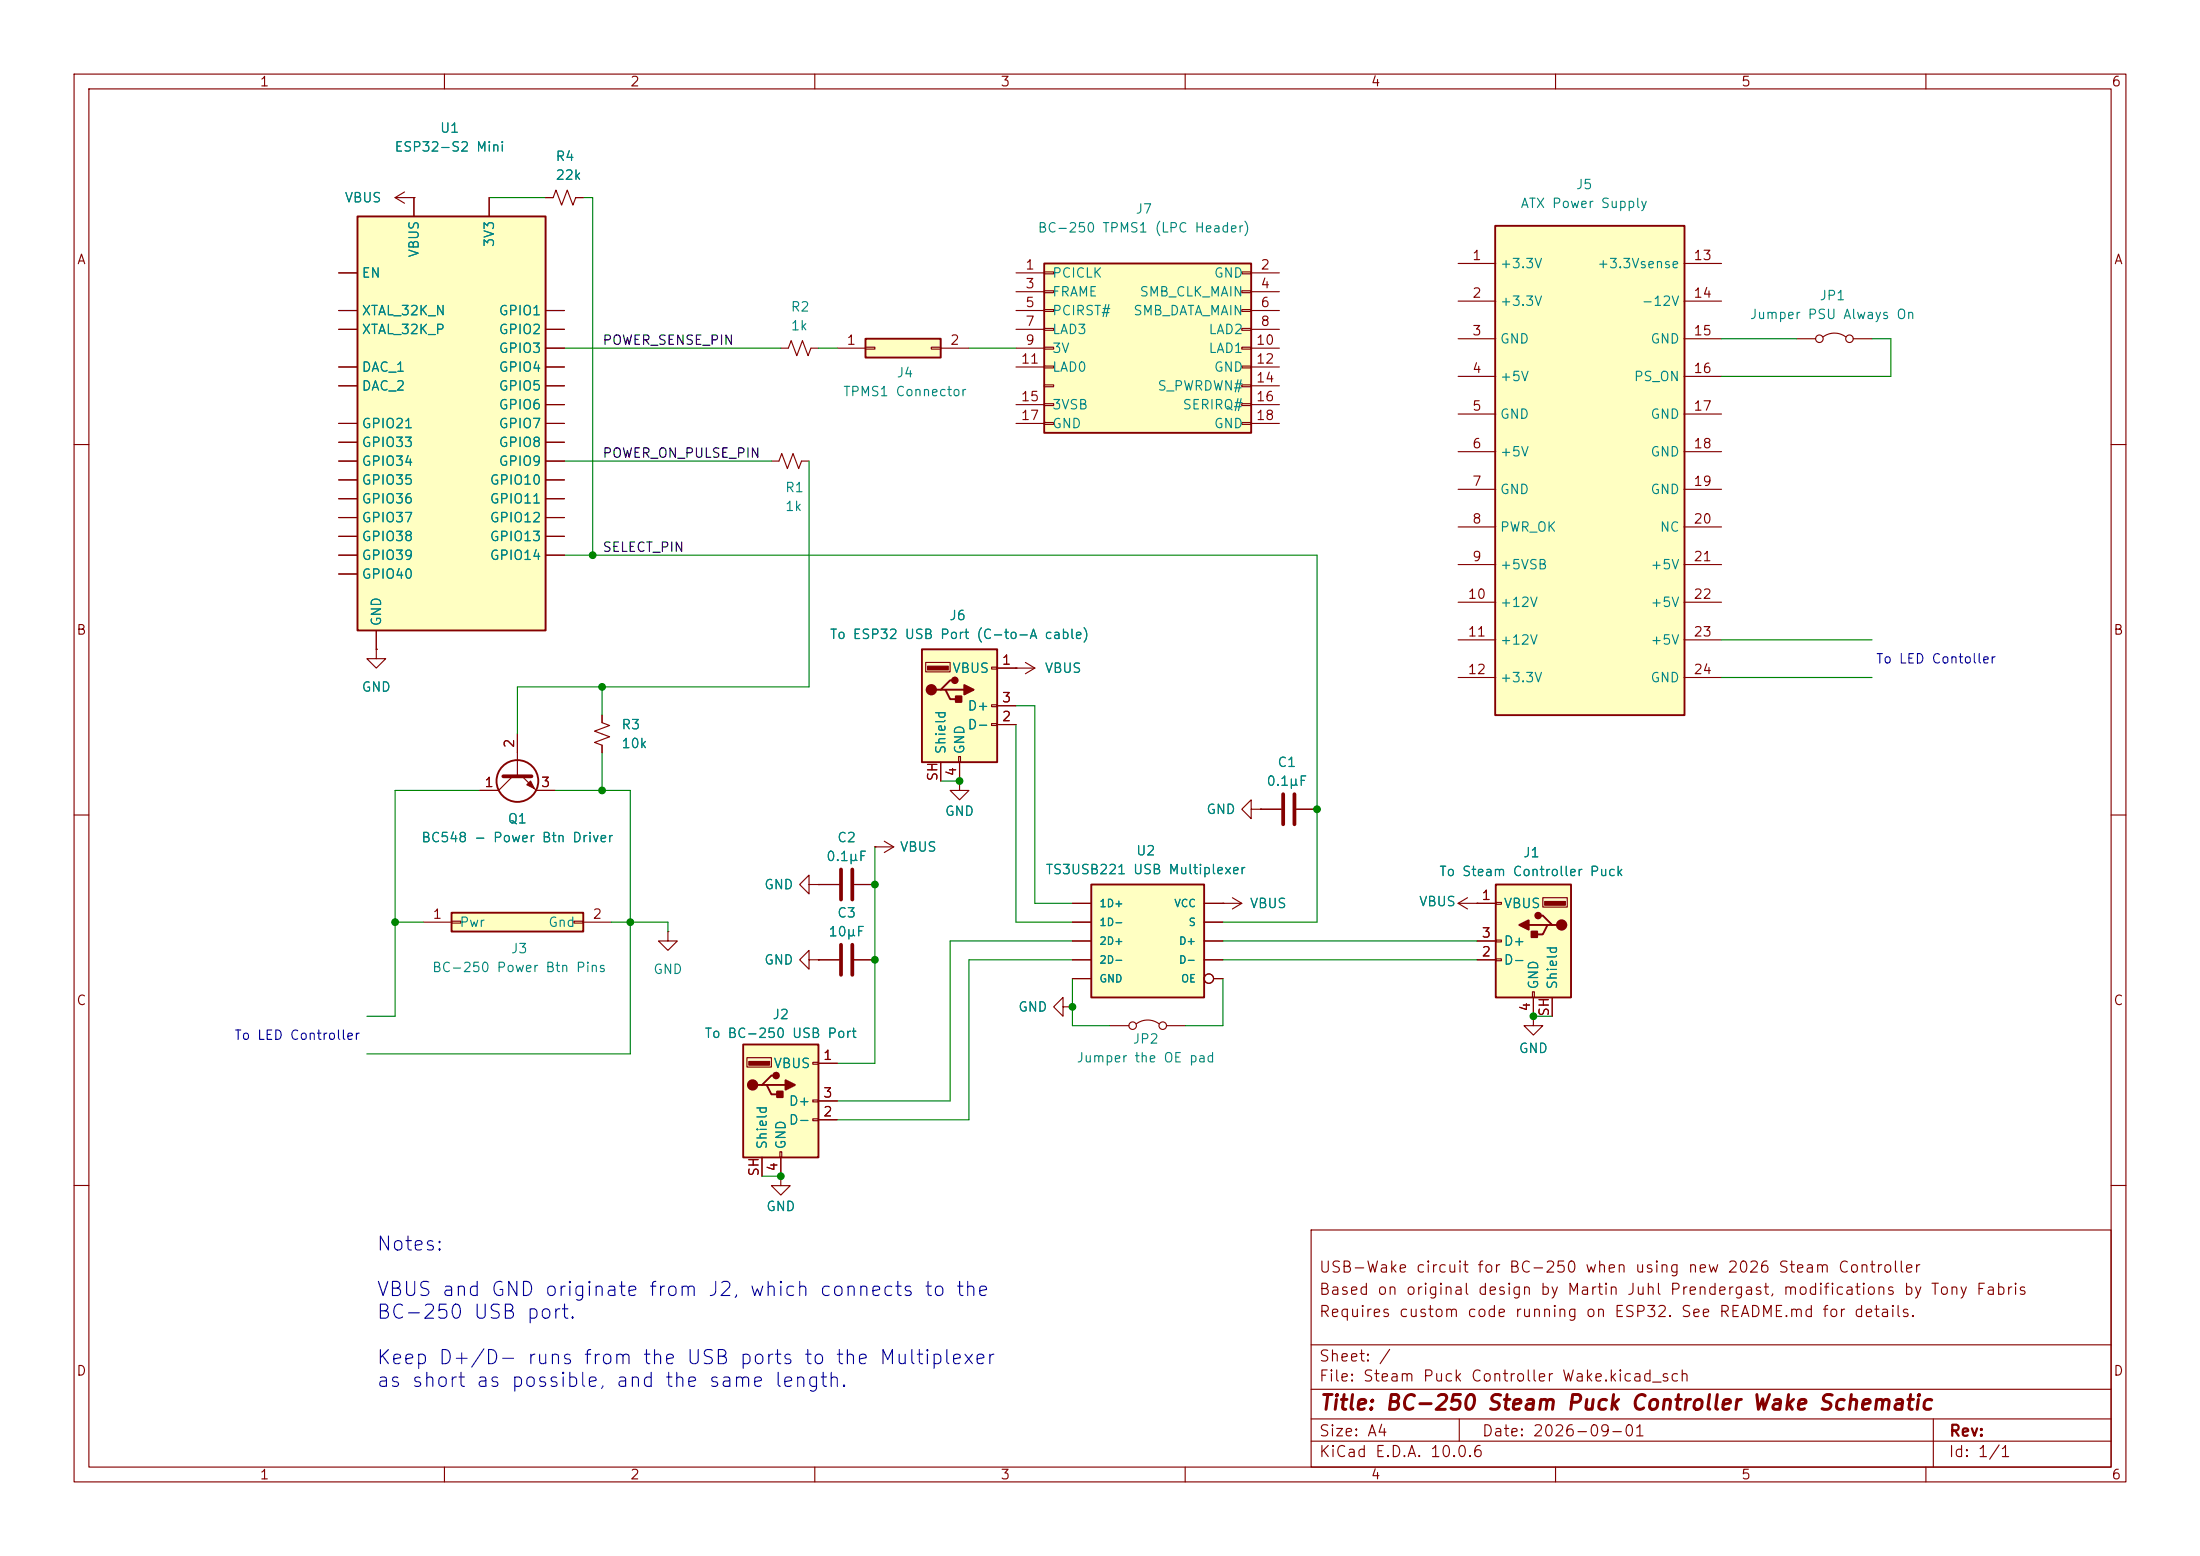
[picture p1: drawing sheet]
<svg xmlns="http://www.w3.org/2000/svg" width="297mm" height="210mm" viewBox="0 0 297 210" stroke-linecap="round" stroke-linejoin="round" font-family="sans-serif">
<g fill="none" stroke="#840000" stroke-width=".15">
<path d="M10 10h277v190h-277zM12 12h273v186h-273zM60 10v2M110 10v2M160 10v2M210 10v2M260 10v2M10 60h2M285 60h2M50.8 87.6v1.3h1.3l-1.3 1.3-1.3-1.3h1.3M50.8 87.6h.1M10 110h2"/>
<path d="M285 110h2M10 160h2M177 166h108v32h-108zM285 160h2M60 198v2M110 198v2M160 198v2M177 194.5h108M177 191.5h108M177 187.5h108M177 181.5h108M197 191.5v3"/>
<path d="M210 198v2M260 198v2M261 191.5v6.5"/>
</g>
<path d="M201.8 30.5h25.6v66h-25.6z" fill="#ffffc2"/>
<path d="M201.8 30.5h25.6v66h-25.6z" fill="none" stroke="#840000" stroke-width=".25"/>
<g fill="none" stroke="#840000" stroke-width=".15">
<path d="M196.8 35.6h5.1M227.3 35.6h5.1M196.8 40.6h5.1M196.8 45.7h5.1M196.8 50.8h5.1M196.8 55.9h5.1M227.3 40.6h5.1M227.3 45.7h5.1M227.3 50.8h5.1M227.3 55.9h5.1M196.8 61h5.1M196.8 66h5.1"/>
<path d="M196.8 71.1h5.1M196.8 76.2h5.1M227.3 61h5.1M227.3 66h5.1M227.3 71.1h5.1M227.3 76.2h5.1M196.8 81.3h5.1M196.8 86.4h5.1M196.8 91.4h5.1M227.3 81.3h5.1M227.3 86.4h5.1M227.3 91.4h5.1"/>
</g>
<path d="M201.9 119.4h10.2v15.2h-10.2z" fill="#ffffc2"/>
<path d="M201.9 119.4h10.2v15.2h-10.2zM206.4 124.8h2.5M207.6 123.6h.7l1.2 1.2h.7M209.5 124.8h-.6l-.6 1.3h-1.3" fill="none" stroke="#840000" stroke-width=".25"/>
<g fill="#840000" stroke="#840000" stroke-width=".25">
<path d="M206.8 125.7h.7v.8h-.7z"/>
<path d="M205.1 124.8l1.3-.6v1.3z"/>
<circle cx="210.8" cy="124.8" r=".63"/>
<circle cx="207.6" cy="123.6" r=".38"/>
</g>
<path d="M208.5 121.7h2.8v.5h-2.8z" fill="#840000" stroke="#840000" stroke-width=".15"/>
<path d="M199.4 121.9h2.5M199.4 129.5h2.5M199.4 127h2.5M201.9 121.8h.8v.2h-.8zM201.9 126.9h.8v.2h-.8zM201.9 129.4h.8v.3h-.8zM206.9 133.9h.2v.7h-.2zM207 134.6v2.6M208.3 121.2h3.3v1.2h-3.3zM209.5 134.6v2.6" fill="none" stroke="#840000" stroke-width=".15"/>
<path d="M124.5 87.6h10.1v15.3h-10.1z" fill="#ffffc2"/>
<path d="M124.5 87.6h10.1v15.3h-10.1zM127 93.1h.6l.7 1.3h1.2M127.6 93.1h2.6M128.9 91.8h-.6l-1.3 1.3h-.6" fill="none" stroke="#840000" stroke-width=".25"/>
<g fill="#840000" stroke="#840000" stroke-width=".25">
<path d="M129 94h.8v.7h-.8z"/>
<path d="M130.2 92.5l1.2 .6-1.2 .6z"/>
<circle cx="125.7" cy="93.1" r=".63"/>
<circle cx="128.9" cy="91.8" r=".38"/>
</g>
<path d="M125.2 89.9h2.8v.5h-2.8z" fill="#840000" stroke="#840000" stroke-width=".15"/>
<g fill="none" stroke="#840000" stroke-width=".15">
<path d="M81.3 96.5v1l1 .4-2 .8 2 .7-2 .8 1 .4v1M125 89.4h3.3v1.3h-3.3zM133.9 90h.7v.3h-.7zM133.9 95.1h.7v.3h-.7zM133.9 97.7h.7v.2h-.7zM134.6 90.2h2.6M134.6 97.8h2.6M134.6 95.3h2.6M127 102.9v2.5M129.4 102.1h.3v.8h-.3zM129.5 102.9v2.5M165.1 121.9h.1"/>
<path d="M165.1 121.9h2.5M166.4 121.2l1.2 .7M167.6 121.9l-1.2 .8M196.8 121.9l1.3 .8M196.8 121.9h2.6M198.1 121.2l-1.3 .7M199.4 121.9h.1M207 137.2v1.2h1.3l-1.3 1.3-1.3-1.3h1.3M207 137.2h.1"/>
</g>
<path d="M116.8 45.7h10.2v2.6h-10.2z" fill="#ffffc2"/>
<path d="M116.8 45.7h10.2v2.6h-10.2z" fill="none" stroke="#840000" stroke-width=".25"/>
<path d="M113 47h3.8M116.8 46.9h1.3v.2h-1.3zM125.7 46.9h1.3v.2h-1.3zM127 47h3.8M137.2 90.2h.1M137.2 90.2h2.5M138.4 89.4l1.3 .8M139.7 90.2l-1.3 .7" fill="none" stroke="#840000" stroke-width=".15"/>
<path d="M141 35.6h27.9v22.8h-27.9z" fill="#ffffc2"/>
<g fill="none" stroke="#840000" stroke-width=".25">
<path d="M141 35.6h27.9v22.8h-27.9z"/>
<circle cx="69.8" cy="105.4" r="2.82"/>
</g>
<g fill="none" stroke="#840000" stroke-width=".15">
<path d="M73.7 26.7h1l.4-1 .7 2 .8-2 .7 2 .4-1h1M137.2 36.8h3.8M137.2 39.4h3.8M141 36.7h1.2v.3h-1.2zM141 39.2h1.2v.3h-1.2zM167.6 36.7h1.3v.3h-1.3zM167.6 39.2h1.3v.3h-1.3zM168.9 36.8h3.8M168.9 39.4h3.8M105.4 47h1l.4-1 .8 2 .7-2 .8 2 .4-1h1M137.2 41.9h3.8M137.2 44.5h3.8"/>
<path d="M137.2 47h3.8M137.2 49.5h3.8M137.2 54.6h3.8M137.2 57.2h3.8M141 41.8h1.2v.2h-1.2zM141 44.3h1.2v.3h-1.2zM141 46.9h1.2v.2h-1.2zM141 49.4h1.2v.3h-1.2zM141 51.9h1.2v.3h-1.2zM141 54.5h1.2v.2h-1.2zM141 57h1.2v.3h-1.2zM167.6 41.8h1.3v.2h-1.3z"/>
<path d="M167.6 44.3h1.3v.3h-1.3zM167.6 46.9h1.3v.2h-1.3zM167.6 49.4h1.3v.3h-1.3zM167.6 51.9h1.3v.3h-1.3zM167.6 54.5h1.3v.2h-1.3zM167.6 57h1.3v.3h-1.3zM168.9 41.9h3.8M168.9 44.5h3.8M168.9 47h3.8M168.9 49.5h3.8M168.9 52.1h3.8M168.9 54.6h3.8"/>
<path d="M168.9 57.2h3.8M104.1 62.2h1.1l.3-1 .8 2 .8-2 .7 2 .4-1h1M69.8 99.1v5.7M69.2 104.8l-1.9 1.9h-2.5M70.5 104.8l1.9 1.9h2.5M109.2 119.4v-1.3l-1.3 1.3 1.3 1.3v-1.3h1.3M110.5 119.4h.1M110.5 119.4h2.8M115.3 119.4h2.8M118.1 114.3h.1M118.1 114.3h2.5M119.4 113.5l1.2 .8"/>
<path d="M120.6 114.3l-1.2 .8M168.9 109.2v-1.2l-1.3 1.2 1.3 1.3v-1.3h1.3M170.2 109.2h.1M170.2 109.2h2.8M175 109.2h2.8M110.5 129.5h2.8M115.3 129.5h2.8"/>
</g>
<path d="M67.9 104.8h3.9M113.5 117.3v4.1M115.1 117.3v4.1M173.2 107.2v4.1M174.8 107.2v4.1M113.5 127.5v4.1M115.1 127.5v4.1" fill="none" stroke="#840000" stroke-width=".51"/>
<path d="M71.1 105.9l.5-.5 .5 1z" fill="#840000" stroke="#840000" stroke-width=".15"/>
<path d="M61 123.2h17.7v2.5h-17.7z" fill="#ffffc2"/>
<path d="M61 123.2h17.7v2.5h-17.7z" fill="none" stroke="#840000" stroke-width=".25"/>
<path d="M57.1 124.5h3.9M61 124.3h1.2v.3h-1.2zM77.5 124.3h1.2v.3h-1.2zM78.7 124.5h3.8M90.2 125.7v1.3h1.2l-1.2 1.3-1.3-1.3h1.3M90.2 125.7h.1M109.2 129.5v-1.2l-1.3 1.2 1.3 1.3v-1.3h1.3M110.5 129.5h.1M143.5 135.9v-1.3l-1.3 1.3 1.3 1.3v-1.3h1.3M144.8 135.9h.1" fill="none" stroke="#840000" stroke-width=".15"/>
<path d="M147.3 119.4h15.3v15.2h-15.3z" fill="#ffffc2"/>
<path d="M147.3 119.4h15.3v15.2h-15.3z" fill="none" stroke="#840000" stroke-width=".25"/>
<g fill="none" stroke="#840000" stroke-width=".15">
<path d="M242.6 45.7h2.5M246.1 45.5a2.54 2.54 0 0 1 3.1 0M250.2 45.7h2.5M129.5 105.4v1.3h1.3l-1.3 1.3-1.2-1.3h1.2M129.5 105.4h.1M144.8 121.9h2.5M144.8 124.5h2.5M144.8 127h2.5M144.8 129.5h2.5M144.8 132.1h2.5M149.9 138.4h2.5M153.4 138.2a2.54 2.54 0 0 1 3.1 0"/>
<path d="M157.5 138.4h2.5M162.6 121.9h2.5M162.6 124.5h2.5M162.6 127h2.5M162.6 129.5h2.5M163.8 132.1h1.3"/>
<circle cx="245.6" cy="45.7" r=".51"/>
<circle cx="249.7" cy="45.7" r=".51"/>
<circle cx="152.9" cy="138.4" r=".51"/>
<circle cx="157" cy="138.4" r=".51"/>
<circle cx="163.2" cy="132.1" r=".63"/>
</g>
<path d="M100.3 141h10.2v15.2h-10.2z" fill="#ffffc2"/>
<path d="M100.3 141h10.2v15.2h-10.2zM102.9 146.4h.6l.6 1.3h1.3M103.5 146.4h2.5M104.8 145.2h-.7l-1.2 1.2h-.7" fill="none" stroke="#840000" stroke-width=".25"/>
<g fill="#840000" stroke="#840000" stroke-width=".25">
<path d="M104.9 147.3h.8v.8h-.8z"/>
<path d="M106 145.8l1.3 .6-1.3 .7z"/>
<circle cx="101.6" cy="146.4" r=".63"/>
<circle cx="104.8" cy="145.2" r=".38"/>
</g>
<path d="M101.1 143.3h2.8v.5h-2.8z" fill="#840000" stroke="#840000" stroke-width=".15"/>
<g fill="none" stroke="#840000" stroke-width=".15">
<path d="M53.3 26.7l1.3 .7M53.3 26.7h2.6M54.6 25.9l-1.3 .8M55.9 26.7h.1M100.8 142.7h3.3v1.3h-3.3zM102.9 156.2v2.6M105.3 155.4h.2v.8h-.2zM105.4 158.8v1.2h1.3l-1.3 1.3-1.3-1.3h1.3M105.4 158.8h.1M105.4 156.2v2.6M109.7 143.4h.8v.2h-.8zM109.7 148.5h.8v.2h-.8z"/>
<path d="M109.7 151h.8v.3h-.8zM110.5 143.5h2.5M110.5 151.1h2.5M110.5 148.6h2.5"/>
</g>
<path d="M48.3 29.2h25.4v55.9h-25.4z" fill="#ffffc2"/>
<path d="M48.3 29.2h25.4v55.9h-25.4z" fill="none" stroke="#840000" stroke-width=".25"/>
<g fill="none" stroke="#840000" stroke-width=".15">
<path d="M45.7 36.8h2.6M55.9 26.7h.1M55.9 26.7v2.5M66 26.7v2.5M73.7 26.7h1M77.7 26.7h1M45.7 41.9h2.6M45.7 44.5h2.6M45.7 49.5h2.6M45.7 52.1h2.6M45.7 57.2h2.6M45.7 59.7h2.6"/>
<path d="M73.7 41.9h2.5M73.7 44.5h2.5M73.7 49.5h2.5M73.7 52.1h2.5M73.7 57.2h2.5M73.7 59.7h2.5M73.7 47h2.5M73.7 54.6h2.5M45.7 62.2h2.6M45.7 64.8h2.6M45.7 67.3h2.6M45.7 69.9h2.6"/>
<path d="M45.7 72.4h2.6M45.7 74.9h2.6M45.7 77.5h2.6M73.7 62.2h2.5M73.7 64.8h2.5M73.7 67.3h2.5M73.7 69.9h2.5M73.7 72.4h2.5M73.7 74.9h2.5M50.8 87.6h.1M50.8 85.1v2.5M69.8 99.1v2.5"/>
<path d="M81.3 96.5v1M134.6 90.2h2.6M134.6 97.8h2.6M134.6 95.3h2.6M137.2 90.2h.1M64.8 106.7h2.5M72.4 106.7h2.5M81.3 100.6v1M110.5 119.4h.1M110.5 119.4h2.8M115.3 119.4h2.8M118.1 114.3h.1"/>
<path d="M127 102.9v2.5M129.5 105.4h.1M129.5 102.9v2.5M170.2 109.2h.1M170.2 109.2h2.8M175 109.2h2.8M110.5 129.5h.1M110.5 129.5h2.8M115.3 129.5h2.8M144.8 135.9h.1M144.8 121.9h2.5M144.8 124.5h2.5"/>
<path d="M144.8 127h2.5M144.8 129.5h2.5M144.8 132.1h2.5M162.6 121.9h2.5M162.6 124.5h2.5M162.6 127h2.5M162.6 129.5h2.5M163.8 132.1h1.3M165.1 121.9h.1M199.4 121.9h.1M199.4 121.9h2.5M199.4 127h2.5"/>
<path d="M199.4 129.5h2.5M207 137.2h.1M207 134.6v2.6M209.5 134.6v2.6M102.9 156.2v2.6M105.4 158.8h.1M105.4 156.2v2.6M110.5 143.5h2.5M110.5 151.1h2.5M110.5 148.6h2.5"/>
<circle cx="163.2" cy="132.1" r=".63"/>
</g>
<g fill="none" stroke="#008400" stroke-width=".15">
<path d="M66 26.7h7.7M78.7 26.7h1.3v48.2M76.2 47h29.2M110.5 47h2.5M130.8 47h6.4M232.4 45.7h10.2M252.7 45.7h2.6v5.1h-22.9M76.2 74.9h101.6v49.6h-12.7M76.2 62.2h27.9M109.2 62.2v30.5h-39.4v6.4M81.3 92.7v3.8M137.2 95.3h2.5v26.6h5.1"/>
<path d="M137.2 97.8v26.7h7.6M232.4 91.4h20.3M232.4 86.4h20.3M64.8 106.7h-11.5v30.5h-3.8M74.9 106.7h10.2v35.5h-35.6M81.3 101.6v5.1M118.1 114.3v29.2h-5.1M127 105.4h2.5M53.3 124.5h3.8M82.5 124.5h7.7v1.2M144.8 129.5h-14v21.6h-17.8M144.8 132.1v6.3h5.1"/>
<path d="M144.8 127h-16.5v21.6h-15.3M165.1 129.5h34.3M165.1 132.1v6.3h-5.1M165.1 127h34.3M207 137.2h2.5M102.9 158.8h2.5"/>
</g>
<g fill="#008400" stroke="#008400" stroke-width=".14">
<circle cx="80" cy="74.9" r=".46"/>
<circle cx="53.3" cy="124.5" r=".46"/>
<circle cx="81.3" cy="106.7" r=".46"/>
<circle cx="129.5" cy="105.4" r=".46"/>
<circle cx="85.1" cy="124.5" r=".46"/>
<circle cx="81.3" cy="92.7" r=".46"/>
<circle cx="144.8" cy="135.9" r=".46"/>
<circle cx="105.4" cy="158.8" r=".46"/>
<circle cx="118.1" cy="129.5" r=".46"/>
<circle cx="118.1" cy="119.4" r=".46"/>
<circle cx="177.8" cy="109.2" r=".46"/>
<circle cx="207" cy="137.2" r=".46"/>
</g>
<text font-size="2" fill="#840000" x="178" y="190.8">Title: BC-250 Steam Puck Controller Wake Schematic</text>
<g font-size="1.9" fill="#0000c2">
<text x="50.7" y="169.3">Notes:</text>
<text x="50.7" y="175.4">VBUS and GND originate from J2, which connects to the</text>
<text x="50.7" y="178.5">BC-250 USB port.</text>
<text x="50.7" y="184.6">Keep D+/D- runs from the USB ports to the Multiplexer</text>
<text x="50.7" y="187.7">as short as possible, and the same length.</text>
</g>
<g font-size="1.5" fill="#840000">
<text x="178" y="172.1">USB-Wake circuit for BC-250 when using new 2026 Steam Controller</text>
<text x="178" y="178.1">Requires custom code running on ESP32. See README.md for details.</text>
<text x="178" y="175.1">Based on original design by Martin Juhl Prendergast, modifications by Tony Fabris</text>
<text x="178" y="184.1">Sheet: /</text>
<text x="178" y="186.8">File: Steam Puck Controller Wake.kicad_sch</text>
<text x="178" y="197">KiCad E.D.A. 10.0.6</text>
<text x="178" y="194.2">Size: A4</text>
<text x="200" y="194.2">Date: 2026-09-01</text>
<text x="263" y="197">Id: 1/1</text>
<text x="263" y="194.2">Rev:</text>
</g>
<g font-size="1.3" fill="#840000">
<text x="35" y="12">1</text>
<text x="85" y="12">2</text>
<text x="135" y="12">3</text>
<text x="185" y="12">4</text>
<text x="235" y="12">5</text>
<text x="285" y="12">6</text>
<text x="10.3" y="36">A</text>
<text x="198.7" y="35.4">1</text>
<text x="228.5" y="35.4">13</text>
<text x="285.3" y="36">A</text>
<text x="138.3" y="36.7">1</text>
<text x="138.3" y="39.2">3</text>
<text x="138.3" y="41.8">5</text>
<text x="170.1" y="36.7">2</text>
<text x="170.1" y="39.2">4</text>
<text x="170.1" y="41.8">6</text>
<text x="198.7" y="40.5">2</text>
<text x="228.5" y="40.5">14</text>
<text x="114.2" y="46.9">1</text>
<text x="128.2" y="46.9">2</text>
<text x="138.3" y="44.3">7</text>
<text x="138.3" y="46.9">9</text>
<text x="169.5" y="46.9">10</text>
<text x="170.1" y="44.3">8</text>
<text x="198.7" y="45.6">3</text>
<text x="228.5" y="45.6">15</text>
<text x="137.7" y="49.4">11</text>
<text x="169.5" y="49.4">12</text>
<text x="169.5" y="51.9">14</text>
<text x="198.7" y="50.7">4</text>
<text x="228.5" y="50.7">16</text>
<text x="137.7" y="54.5">15</text>
<text x="137.7" y="57">17</text>
<text x="169.5" y="54.5">16</text>
<text x="169.5" y="57">18</text>
<text x="198.7" y="55.7">5</text>
<text x="228.5" y="55.7">17</text>
<text x="198.7" y="60.8">6</text>
<text x="198.7" y="65.9">7</text>
<text x="228.5" y="60.8">18</text>
<text x="228.5" y="65.9">19</text>
<text x="198.7" y="71">8</text>
<text x="228.5" y="71">20</text>
<text x="198.7" y="76.1">9</text>
<text x="228.5" y="76.1">21</text>
<text x="198.1" y="81.1">10</text>
<text x="228.5" y="81.1">22</text>
<text x="10.2" y="86">B</text>
<text x="198.1" y="86.2">11</text>
<text x="228.5" y="86.2">23</text>
<text x="285.2" y="86">B</text>
<text x="135.2" y="90">1</text>
<text x="135.2" y="95.1">3</text>
<text x="198.1" y="91.3">12</text>
<text x="228.5" y="91.3">24</text>
<text x="69.7" y="101.1" transform="rotate(-90 69.7 101.1)">2</text>
<text x="135.2" y="97.7">2</text>
<text x="65.3" y="106.5">1</text>
<text x="72.9" y="106.5">3</text>
<text x="126.9" y="105.5" transform="rotate(-90 126.9 105.5)">SH</text>
<text x="129.4" y="104.9" transform="rotate(-90 129.4 104.9)">4</text>
<text x="58.3" y="124.3">1</text>
<text x="79.9" y="124.3">2</text>
<text x="199.9" y="121.8">1</text>
<text x="199.9" y="129.4">2</text>
<text x="199.9" y="126.9">3</text>
<text x="10.2" y="136">C</text>
<text x="206.9" y="136.6" transform="rotate(-90 206.9 136.6)">4</text>
<text x="209.4" y="137.3" transform="rotate(-90 209.4 137.3)">SH</text>
<text x="285.2" y="136">C</text>
<text x="111" y="143.4">1</text>
<text x="111" y="148.5">3</text>
<text x="111" y="151">2</text>
<text x="102.7" y="158.9" transform="rotate(-90 102.7 158.9)">SH</text>
<text x="105.3" y="158.2" transform="rotate(-90 105.3 158.2)">4</text>
<text x="10.2" y="186">D</text>
<text x="285.2" y="186">D</text>
<text x="35" y="200">1</text>
<text x="85" y="200">2</text>
<text x="135" y="200">3</text>
<text x="185" y="200">4</text>
<text x="235" y="200">5</text>
<text x="285" y="200">6</text>
</g>
<g font-size="1.3" fill="#008484">
<text x="53.2" y="20.8">ESP32-S2 Mini</text>
<text x="59.3" y="18.2">U1</text>
<text x="74.9" y="22">R4</text>
<text x="46.4" y="27.6">VBUS</text>
<text x="74.9" y="24.6">22k</text>
<text x="153.2" y="29.2">J7</text>
<text x="205.2" y="28.4">ATX Power Supply</text>
<text x="212.7" y="25.9">J5</text>
<text x="56.8" y="34.8" transform="rotate(-90 56.8 34.8)">VBUS</text>
<text x="67" y="33.5" transform="rotate(-90 67 33.5)">3V3</text>
<text x="140" y="31.7">BC-250 TPMS1 (LPC Header)</text>
<text x="48.7" y="37.8">EN</text>
<text x="142" y="37.8">PCICLK</text>
<text x="142" y="40.3">FRAME</text>
<text x="153.8" y="40.3">SMB_CLK_MAIN</text>
<text x="163.8" y="37.8">GND</text>
<text x="202.4" y="36.5">+3.3V</text>
<text x="202.4" y="41.6">+3.3V</text>
<text x="215.5" y="36.5">+3.3Vsense</text>
<text x="221.5" y="41.6">-12V</text>
<text x="245.5" y="40.8">JP1</text>
<text x="48.7" y="42.9">XTAL_32K_N</text>
<text x="48.7" y="45.4">XTAL_32K_P</text>
<text x="67.2" y="42.9">GPIO1</text>
<text x="67.2" y="45.4">GPIO2</text>
<text x="67.2" y="48">GPIO3</text>
<text x="106.7" y="42.4">R2</text>
<text x="106.7" y="44.9">1k</text>
<text x="142" y="42.9">PCIRST#</text>
<text x="142" y="45.4">LAD3</text>
<text x="142" y="48">3V</text>
<text x="152.9" y="42.9">SMB_DATA_MAIN</text>
<text x="163.1" y="45.4">LAD2</text>
<text x="163.1" y="48">LAD1</text>
<text x="202.4" y="46.7">GND</text>
<text x="222.7" y="46.7">GND</text>
<text x="236.1" y="43.4">Jumper PSU Always On</text>
<text x="48.7" y="50.5">DAC_1</text>
<text x="48.7" y="53">DAC_2</text>
<text x="67.2" y="50.5">GPIO4</text>
<text x="67.2" y="53">GPIO5</text>
<text x="113.7" y="53.8">TPMS1 Connector</text>
<text x="121" y="51.3">J4</text>
<text x="142" y="50.5">LAD0</text>
<text x="156.2" y="53">S_PWRDWN#</text>
<text x="163.8" y="50.5">GND</text>
<text x="202.4" y="51.8">+5V</text>
<text x="220.5" y="51.8">PS_ON</text>
<text x="48.7" y="58.1">GPIO21</text>
<text x="67.2" y="55.6">GPIO6</text>
<text x="67.2" y="58.1">GPIO7</text>
<text x="142" y="55.6">3VSB</text>
<text x="142" y="58.1">GND</text>
<text x="159.6" y="55.6">SERIRQ#</text>
<text x="163.8" y="58.1">GND</text>
<text x="202.4" y="56.8">GND</text>
<text x="222.7" y="56.8">GND</text>
<text x="48.7" y="60.7">GPIO33</text>
<text x="48.7" y="63.2">GPIO34</text>
<text x="48.7" y="65.7">GPIO35</text>
<text x="66" y="65.7">GPIO10</text>
<text x="67.2" y="60.7">GPIO8</text>
<text x="67.2" y="63.2">GPIO9</text>
<text x="202.4" y="61.9">+5V</text>
<text x="222.7" y="61.9">GND</text>
<text x="48.7" y="68.3">GPIO36</text>
<text x="48.7" y="70.8">GPIO37</text>
<text x="66" y="68.3">GPIO11</text>
<text x="66" y="70.8">GPIO12</text>
<text x="105.9" y="66.7">R1</text>
<text x="105.9" y="69.3">1k</text>
<text x="202.4" y="67">GND</text>
<text x="222.7" y="67">GND</text>
<text x="48.7" y="73.4">GPIO38</text>
<text x="48.7" y="75.9">GPIO39</text>
<text x="66" y="73.4">GPIO13</text>
<text x="66" y="75.9">GPIO14</text>
<text x="202.4" y="72.1">PWR_OK</text>
<text x="202.4" y="77.2">+5VSB</text>
<text x="222.7" y="77.2">+5V</text>
<text x="224" y="72.1">NC</text>
<text x="48.7" y="78.4">GPIO40</text>
<text x="202.4" y="82.2">+12V</text>
<text x="222.7" y="82.2">+5V</text>
<text x="51.8" y="84.6" transform="rotate(-90 51.8 84.6)">GND</text>
<text x="111.9" y="86.6">To ESP32 USB Port (C-to-A cable)</text>
<text x="128.1" y="84">J6</text>
<text x="202.4" y="87.3">+12V</text>
<text x="222.7" y="87.3">+5V</text>
<text x="48.7" y="93.7">GND</text>
<text x="128.5" y="91.1">VBUS</text>
<text x="141" y="91.1">VBUS</text>
<text x="202.4" y="92.4">+3.3V</text>
<text x="222.7" y="92.4">GND</text>
<text x="83.8" y="98.8">R3</text>
<text x="83.8" y="101.3">10k</text>
<text x="128" y="101.9" transform="rotate(-90 128 101.9)">Shield</text>
<text x="130.5" y="101.9" transform="rotate(-90 130.5 101.9)">GND</text>
<text x="130.5" y="98.8">D-</text>
<text x="130.5" y="96.2">D+</text>
<text x="170.9" y="106.4">0.1µF</text>
<text x="172.4" y="103.8">C1</text>
<text x="56.8" y="114">BC548 - Power Btn Driver</text>
<text x="68.5" y="111.5">Q1</text>
<text x="112.9" y="114">C2</text>
<text x="127.5" y="110.4">GND</text>
<text x="162.8" y="110.2">GND</text>
<text x="111.5" y="116.5">0.1µF</text>
<text x="121.4" y="115.3">VBUS</text>
<text x="141.1" y="118.3">TS3USB221 USB Multiplexer</text>
<text x="153.3" y="115.8">U2</text>
<text x="194.2" y="118.6">To Steam Controller Puck</text>
<text x="205.5" y="116">J1</text>
<text x="61.9" y="125.4">Pwr</text>
<text x="73.9" y="125.4">Gnd</text>
<text x="103.1" y="120.3">GND</text>
<text x="112.9" y="124.2">C3</text>
<text x="168.6" y="122.9">VBUS</text>
<text x="191.5" y="122.6">VBUS</text>
<text x="202.9" y="122.9">VBUS</text>
<text x="58.2" y="131.5">BC-250 Power Btn Pins</text>
<text x="68.9" y="129">J3</text>
<text x="88.1" y="131.8">GND</text>
<text x="103.1" y="130.5">GND</text>
<text x="111.8" y="126.7">10µF</text>
<text x="202.9" y="130.5">D-</text>
<text x="202.9" y="128">D+</text>
<text x="104.2" y="137.9">J2</text>
<text x="137.4" y="136.9">GND</text>
<text x="208" y="133.6" transform="rotate(-90 208 133.6)">GND</text>
<text x="210.5" y="133.6" transform="rotate(-90 210.5 133.6)">Shield</text>
<text x="95" y="140.4">To BC-250 USB Port</text>
<text x="145.2" y="143.7">Jumper the OE pad</text>
<text x="152.8" y="141.2">JP2</text>
<text x="204.9" y="142.4">GND</text>
<text x="104.3" y="144.5">VBUS</text>
<text x="106.4" y="149.6">D+</text>
<text x="103.8" y="155.2" transform="rotate(-90 103.8 155.2)">Shield</text>
<text x="106.4" y="155.2" transform="rotate(-90 106.4 155.2)">GND</text>
<text x="106.4" y="152.1">D-</text>
<text x="103.3" y="163.8">GND</text>
</g>
<g font-size="1.3">
<text x="81.3" y="46.9">POWER_SENSE_PIN</text>
<text x="81.3" y="62.1">POWER_ON_PULSE_PIN</text>
<text x="81.3" y="74.8">SELECT_PIN</text>
</g>
<g font-size="1.3" fill="#0000c2">
<text x="253.2" y="89.9">To LED Contoller</text>
<text x="31.5" y="140.7">To LED Controller</text>
</g>
<g font-size="1" fill="#008484">
<text x="148.3" y="122.7">1D+</text>
<text x="148.3" y="125.2">1D-</text>
<text x="158.4" y="122.7">VCC</text>
<text x="160.4" y="125.2">S</text>
<text x="148.3" y="127.8">2D+</text>
<text x="148.3" y="130.3">2D-</text>
<text x="159.1" y="127.8">D+</text>
<text x="159.1" y="130.3">D-</text>
<text x="148.3" y="132.8">GND</text>
<text x="159.4" y="132.8">OE</text>
</g>
</svg>
